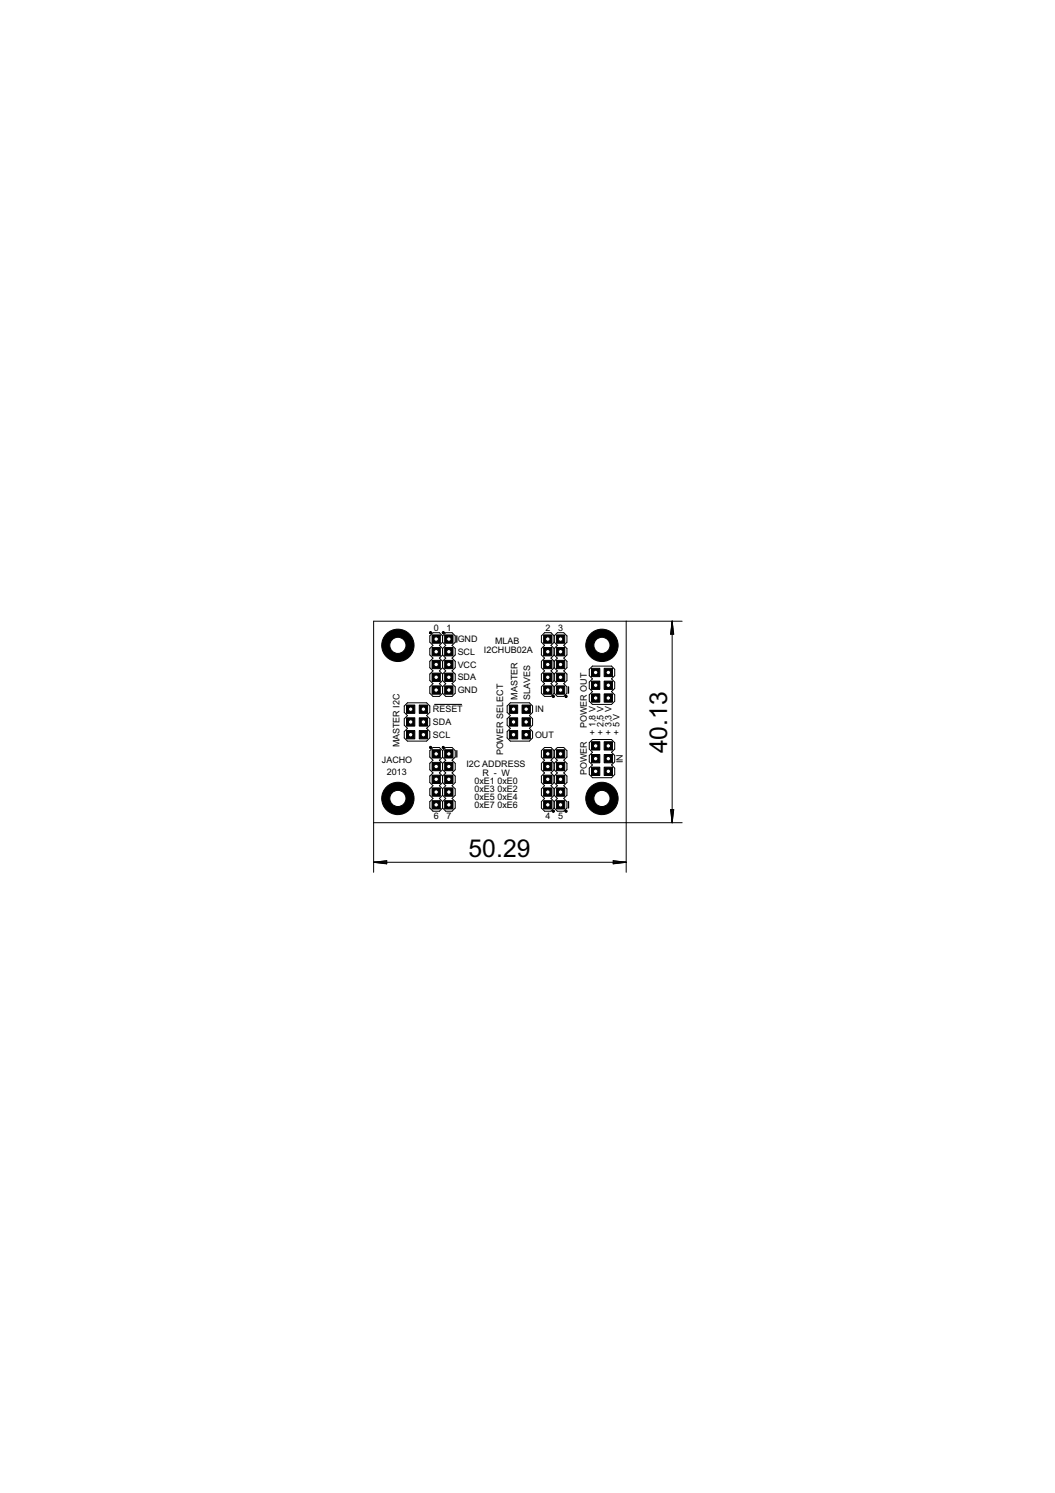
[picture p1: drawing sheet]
<svg xmlns="http://www.w3.org/2000/svg" width="210mm" height="297mm" viewBox="0 0 210 297" stroke-linecap="round" stroke-linejoin="round" font-family="sans-serif">
<path d="M86.5 140.1h5.3" fill="none" stroke="#000" stroke-width=".21"/>
<path d="M90.9 126.5v1.3M113.1 136.7v1.2M90.9 149.4v1.2M113.1 159.5v1.3" fill="none" stroke="#000" stroke-width=".25"/>
<g fill="none" stroke="#000" stroke-width=".2">
<path d="M88.1 126.5v1.3M88.1 129v1.3M88.1 131.6v1.2M88.1 134.1v1.3M88.1 136.7v1.2M88.1 127.8l-.7 .6 .7 .6M88.1 126.5l-.7-.6h-1.3l-.6 .6v1.3l.6 .6-.6 .6v1.3l.6 .6-.6 .7v1.2l.6 .7-.6 .6v1.3l.6 .6-.6 .7v1.2l.6 .7h1.3l.7-.7M88.1 130.3l.6 .6-.6 .7M88.1 126.5l.6-.6h1.2l.7 .6v1.3l-.7 .6 .7 .6v1.3l-.7 .6 .7 .7v1.2l-.7 .7 .7 .6v1.3l-.7 .6 .7 .7v1.2l-.7 .7h-1.2l-.6-.7M88.1 130.3l-.7 .6 .7 .7M88.1 132.8l.6 .7-.6 .6M88.1 132.8l-.7 .7 .7 .6"/>
<path d="M88.1 135.4l.6 .6-.6 .7M88.1 127.8l.6 .6-.6 .6M88.1 135.4l-.7 .6 .7 .7M101.5 139.8h3.8l.7 .7v1.2l-.7 .7 .7 .6v1.3l-.7 .6 .7 .6v1.3l-.7 .6h-3.8l-.6-.6v-1.3l.6-.6-.6-.6v-1.3l.6-.6-.6-.7v-1.2zM110.3 126.5l-.7-.6h-1.2l-.7 .6v1.3l.7 .6-.7 .6v1.3l.7 .6-.7 .7v1.2l.7 .7-.7 .6v1.3l.7 .6-.7 .7v1.2l.7 .7h1.2l.7-.7M110.3 126.5l.6-.6h1.3l.6 .6v1.3l-.6 .6 .6 .6v1.3l-.6 .6 .6 .7v1.2l-.6 .7 .6 .6v1.3l-.6 .6 .6 .7v1.2l-.6 .7h-1.3l-.6-.7M110.3 132.8l.6 .7-.6 .6M110.3 135.4l-.7 .6 .7 .7M110.3 130.3l.6 .6-.6 .7M110.3 132.8l-.7 .7 .7 .6M110.3 126.5v1.3M110.3 129v1.3"/>
<path d="M110.3 131.6v1.2M110.3 134.1v1.3M110.3 136.7v1.2M110.3 135.4l.6 .6-.6 .7M110.3 127.8l.6 .6-.6 .6M110.3 130.3l-.7 .6 .7 .7M110.3 127.8l-.7 .6 .7 .6M117.2 133.2l.7-.7h3.8l.6 .7v1.2l-.6 .7 .6 .6v1.3l-.6 .6 .6 .6v1.3l-.6 .6h-3.8l-.7-.6v-1.3l.7-.6-.7-.6v-1.3l.7-.6-.7-.7zM80.4 140.5l.7-.7h3.8l.6 .7v1.2l-.6 .7 .6 .6v1.3l-.6 .6 .6 .6v1.3l-.6 .6h-3.8l-.7-.6v-1.3l.7-.6-.7-.6v-1.3l.7-.6-.7-.7zM88.1 149.4v1.2M88.1 151.9v1.2M88.1 154.4v1.3"/>
<path d="M88.1 157v1.2M88.1 159.5v1.3M88.1 149.4l-.7-.7h-1.3l-.6 .7v1.2l.6 .7-.6 .6v1.2l.6 .7-.6 .6v1.3l.6 .6-.6 .7v1.2l.6 .7-.6 .6v1.3l.6 .6h1.3l.7-.6M88.1 149.4l.6-.7h1.2l.7 .7v1.2l-.7 .7 .7 .6v1.2l-.7 .7 .7 .6v1.3l-.7 .6 .7 .7v1.2l-.7 .7 .7 .6v1.3l-.7 .6h-1.2l-.6-.6M88.1 150.6l-.7 .7 .7 .6M88.1 153.1l.6 .7-.6 .6M88.1 153.1l-.7 .7 .7 .6M88.1 155.7l.6 .6-.6 .7M88.1 155.7l-.7 .6 .7 .7M88.1 158.2l.6 .7-.6 .6M88.1 158.2l-.7 .7 .7 .6M88.1 150.6l.6 .7-.6 .6"/>
<path d="M110.3 149.4l-.7-.7h-1.2l-.7 .7v1.2l.7 .7-.7 .6v1.2l.7 .7-.7 .6v1.3l.7 .6-.7 .7v1.2l.7 .7-.7 .6v1.3l.7 .6h1.2l.7-.6M110.3 149.4v1.2M110.3 151.9v1.2M110.3 154.4v1.3M110.3 157v1.2M110.3 159.5v1.3M110.3 149.4l.6-.7h1.3l.6 .7v1.2l-.6 .7 .6 .6v1.2l-.6 .7 .6 .6v1.3l-.6 .6 .6 .7v1.2l-.6 .7 .6 .6v1.3l-.6 .6h-1.3l-.6-.6M110.3 155.7l.6 .6-.6 .7M110.3 158.2l-.7 .7 .7 .6M110.3 153.1l.6 .7-.6 .6M110.3 155.7l-.7 .6 .7 .7M110.3 158.2l.6 .7-.6 .6"/>
<path d="M110.3 153.1l-.7 .7 .7 .6M110.3 150.6l-.7 .7 .7 .6M110.3 150.6l.6 .7-.6 .6M117.2 147.8l.7-.7h3.8l.6 .7v1.2l-.6 .7 .6 .6v1.3l-.6 .6 .6 .6v1.3l-.6 .6h-3.8l-.7-.6v-1.3l.7-.6-.7-.6v-1.3l.7-.6-.7-.7z"/>
</g>
<g fill="#000" stroke="#000" stroke-width=".2">
<path d="M85.5 125.7h.3l.1 .1-.1 .3-.3-.1-.1-.1 .3-.1-.1 .2-.2-.1z" fill-rule="evenodd"/>
<path d="M88 125.7h.3l.1 .1-.1 .3-.3-.1v-.1l.3-.1-.1 .2-.2-.1z" fill-rule="evenodd"/>
<path d="M109.9 138.4h.3v.3h-.3v-.1l.3-.1v.1h-.3z" fill-rule="evenodd"/>
<path d="M112.5 138.4h.2l.1 .2-.3 .1-.1-.1 .3-.1v.1h-.3z" fill-rule="evenodd"/>
<path d="M85.5 148.6l.1-.1 .3 .1-.1 .3-.3-.1-.1-.1h.3l-.1 .1-.2-.1z" fill-rule="evenodd"/>
<path d="M88 148.6l.2-.1 .2 .1-.1 .3-.3-.1v-.1h.3l-.1 .1-.2-.1z" fill-rule="evenodd"/>
<path d="M109.9 161.2h.3v.4l-.3-.1v-.1h.3l-.1 .1-.2-.1z" fill-rule="evenodd"/>
<path d="M112.5 161.2h.2l.1 .3h-.3l-.1-.1h.3l-.1 .1-.2-.1z" fill-rule="evenodd"/>
</g>
<g fill="#000" stroke="#000" stroke-width=".2">
<path d="M86 126.3h1.6v1.7h-1.6zM86.5 129.4h.5v.5h-.5zM86.5 126.9h.5v.5h-.5zM86.5 132h.5v.5h-.5zM86.5 137h.5v.5h-.5zM86.5 134.5h.5v.5h-.5zM89 129.4h.6v.5h-.6zM89 126.9h.6v.5h-.6zM89 132h.6v.5h-.6zM89 137h.6v.5h-.6zM89 134.5h.6v.5h-.6zM108.7 134.5h.5v.5h-.5z"/>
<path d="M108.7 137h.5v.5h-.5zM108.7 132h.5v.5h-.5zM108.7 126.9h.5v.5h-.5zM108.7 129.4h.5v.5h-.5zM111.3 134.5h.5v.5h-.5zM111.3 137h.5v.5h-.5zM111.3 132h.5v.5h-.5zM111.3 126.9h.5v.5h-.5zM111.3 129.4h.5v.5h-.5zM118.3 136.1h.5v.5h-.5zM118.3 133.5h.5v.5h-.5zM118.3 138.6h.5v.5h-.5z"/>
<path d="M120.8 133.5h.5v.5h-.5zM120.8 136.1h.5v.5h-.5zM120.8 138.6h.5v.5h-.5zM81.4 145.9h.6v.5h-.6zM81.4 143.4h.6v.5h-.6zM81.4 140.8h.6v.6h-.6zM84 143.4h.5v.5h-.5zM84 145.9h.5v.5h-.5zM84 140.8h.5v.6h-.5zM86.5 152.3h.5v.5h-.5zM86.5 149.7h.5v.5h-.5zM86.5 154.8h.5v.5h-.5z"/>
<path d="M86.5 159.9h.5v.5h-.5zM86.5 157.3h.5v.5h-.5zM89 152.3h.6v.5h-.6zM89 149.7h.6v.5h-.6zM89 154.8h.6v.5h-.6zM89 159.9h.6v.5h-.6zM89 157.3h.6v.5h-.6zM101.9 143.4h.5v.5h-.5zM101.9 140.8h.5v.6h-.5zM101.9 145.9h.5v.5h-.5zM104.4 140.8h.5v.6h-.5zM104.4 143.4h.5v.5h-.5z"/>
<path d="M104.4 145.9h.5v.5h-.5zM108.7 157.3h.5v.5h-.5zM108.7 159.9h.5v.5h-.5zM108.7 154.8h.5v.5h-.5zM108.7 149.7h.5v.5h-.5zM108.7 152.3h.5v.5h-.5zM111.3 157.3h.5v.5h-.5zM111.3 159.9h.5v.5h-.5zM111.3 154.8h.5v.5h-.5zM111.3 149.7h.5v.5h-.5zM111.3 152.3h.5v.5h-.5zM118.3 150.7h.5v.5h-.5z"/>
<path d="M118.3 148.1h.5v.6h-.5zM118.3 153.2h.5v.5h-.5zM120.8 148.1h.5v.6h-.5zM120.8 150.7h.5v.5h-.5zM120.8 153.2h.5v.5h-.5z"/>
</g>
<circle cx="86.8" cy="127.1" r=".44" fill="#fff" stroke="#000" stroke-width=".2"/>
<path d="M86 128.8h1.6v1.7h-1.6z" fill="#000" stroke="#000" stroke-width=".2"/>
<circle cx="86.8" cy="129.7" r=".44" fill="#fff" stroke="#000" stroke-width=".2"/>
<path d="M86 131.4h1.6v1.6h-1.6z" fill="#000" stroke="#000" stroke-width=".2"/>
<circle cx="86.8" cy="132.2" r=".44" fill="#fff" stroke="#000" stroke-width=".2"/>
<path d="M86 133.9h1.6v1.7h-1.6z" fill="#000" stroke="#000" stroke-width=".2"/>
<circle cx="86.8" cy="134.7" r=".44" fill="#fff" stroke="#000" stroke-width=".2"/>
<path d="M86 136.5h1.6v1.6h-1.6z" fill="#000" stroke="#000" stroke-width=".2"/>
<circle cx="86.8" cy="137.3" r=".44" fill="#fff" stroke="#000" stroke-width=".2"/>
<path d="M88.5 126.3h1.6v1.7h-1.6z" fill="#000" stroke="#000" stroke-width=".2"/>
<circle cx="89.3" cy="127.1" r=".44" fill="#fff" stroke="#000" stroke-width=".2"/>
<path d="M88.5 128.8h1.6v1.7h-1.6z" fill="#000" stroke="#000" stroke-width=".2"/>
<circle cx="89.3" cy="129.7" r=".44" fill="#fff" stroke="#000" stroke-width=".2"/>
<path d="M88.5 131.4h1.6v1.6h-1.6z" fill="#000" stroke="#000" stroke-width=".2"/>
<circle cx="89.3" cy="132.2" r=".44" fill="#fff" stroke="#000" stroke-width=".2"/>
<path d="M88.5 133.9h1.6v1.7h-1.6z" fill="#000" stroke="#000" stroke-width=".2"/>
<circle cx="89.3" cy="134.7" r=".44" fill="#fff" stroke="#000" stroke-width=".2"/>
<path d="M88.5 136.5h1.6v1.6h-1.6z" fill="#000" stroke="#000" stroke-width=".2"/>
<circle cx="89.3" cy="137.3" r=".44" fill="#fff" stroke="#000" stroke-width=".2"/>
<path d="M108.2 136.5h1.6v1.6h-1.6z" fill="#000" stroke="#000" stroke-width=".2"/>
<circle cx="109" cy="137.3" r=".44" fill="#fff" stroke="#000" stroke-width=".2"/>
<path d="M108.2 133.9h1.6v1.7h-1.6z" fill="#000" stroke="#000" stroke-width=".2"/>
<circle cx="109" cy="134.7" r=".44" fill="#fff" stroke="#000" stroke-width=".2"/>
<path d="M108.2 131.4h1.6v1.6h-1.6z" fill="#000" stroke="#000" stroke-width=".2"/>
<circle cx="109" cy="132.2" r=".44" fill="#fff" stroke="#000" stroke-width=".2"/>
<path d="M108.2 128.8h1.6v1.7h-1.6z" fill="#000" stroke="#000" stroke-width=".2"/>
<circle cx="109" cy="129.7" r=".44" fill="#fff" stroke="#000" stroke-width=".2"/>
<path d="M108.2 126.3h1.6v1.7h-1.6z" fill="#000" stroke="#000" stroke-width=".2"/>
<circle cx="109" cy="127.1" r=".44" fill="#fff" stroke="#000" stroke-width=".2"/>
<path d="M110.7 136.5h1.7v1.6h-1.7z" fill="#000" stroke="#000" stroke-width=".2"/>
<circle cx="111.5" cy="137.3" r=".44" fill="#fff" stroke="#000" stroke-width=".2"/>
<path d="M110.7 133.9h1.7v1.7h-1.7z" fill="#000" stroke="#000" stroke-width=".2"/>
<circle cx="111.5" cy="134.7" r=".44" fill="#fff" stroke="#000" stroke-width=".2"/>
<path d="M110.7 131.4h1.7v1.6h-1.7z" fill="#000" stroke="#000" stroke-width=".2"/>
<circle cx="111.5" cy="132.2" r=".44" fill="#fff" stroke="#000" stroke-width=".2"/>
<path d="M110.7 128.8h1.7v1.7h-1.7z" fill="#000" stroke="#000" stroke-width=".2"/>
<circle cx="111.5" cy="129.7" r=".44" fill="#fff" stroke="#000" stroke-width=".2"/>
<path d="M110.7 126.3h1.7v1.7h-1.7z" fill="#000" stroke="#000" stroke-width=".2"/>
<circle cx="111.5" cy="127.1" r=".44" fill="#fff" stroke="#000" stroke-width=".2"/>
<path d="M108.2 159.3h1.6v1.7h-1.6z" fill="#000" stroke="#000" stroke-width=".2"/>
<circle cx="109" cy="160.1" r=".44" fill="#fff" stroke="#000" stroke-width=".2"/>
<path d="M108.2 156.8h1.6v1.6h-1.6z" fill="#000" stroke="#000" stroke-width=".2"/>
<circle cx="109" cy="157.6" r=".44" fill="#fff" stroke="#000" stroke-width=".2"/>
<path d="M108.2 154.2h1.6v1.7h-1.6z" fill="#000" stroke="#000" stroke-width=".2"/>
<circle cx="109" cy="155" r=".44" fill="#fff" stroke="#000" stroke-width=".2"/>
<path d="M108.2 151.7h1.6v1.6h-1.6z" fill="#000" stroke="#000" stroke-width=".2"/>
<circle cx="109" cy="152.5" r=".44" fill="#fff" stroke="#000" stroke-width=".2"/>
<path d="M108.2 149.2h1.6v1.6h-1.6z" fill="#000" stroke="#000" stroke-width=".2"/>
<circle cx="109" cy="150" r=".44" fill="#fff" stroke="#000" stroke-width=".2"/>
<path d="M110.7 159.3h1.7v1.7h-1.7z" fill="#000" stroke="#000" stroke-width=".2"/>
<circle cx="111.5" cy="160.1" r=".44" fill="#fff" stroke="#000" stroke-width=".2"/>
<path d="M110.7 156.8h1.7v1.6h-1.7z" fill="#000" stroke="#000" stroke-width=".2"/>
<circle cx="111.5" cy="157.6" r=".44" fill="#fff" stroke="#000" stroke-width=".2"/>
<path d="M110.7 154.2h1.7v1.7h-1.7z" fill="#000" stroke="#000" stroke-width=".2"/>
<circle cx="111.5" cy="155" r=".44" fill="#fff" stroke="#000" stroke-width=".2"/>
<path d="M110.7 151.7h1.7v1.6h-1.7z" fill="#000" stroke="#000" stroke-width=".2"/>
<circle cx="111.5" cy="152.5" r=".44" fill="#fff" stroke="#000" stroke-width=".2"/>
<path d="M110.7 149.2h1.7v1.6h-1.7z" fill="#000" stroke="#000" stroke-width=".2"/>
<circle cx="111.5" cy="150" r=".44" fill="#fff" stroke="#000" stroke-width=".2"/>
<path d="M86 149.2h1.6v1.6h-1.6z" fill="#000" stroke="#000" stroke-width=".2"/>
<circle cx="86.8" cy="150" r=".44" fill="#fff" stroke="#000" stroke-width=".2"/>
<path d="M86 151.7h1.6v1.6h-1.6z" fill="#000" stroke="#000" stroke-width=".2"/>
<circle cx="86.8" cy="152.5" r=".44" fill="#fff" stroke="#000" stroke-width=".2"/>
<path d="M86 154.2h1.6v1.7h-1.6z" fill="#000" stroke="#000" stroke-width=".2"/>
<circle cx="86.8" cy="155" r=".44" fill="#fff" stroke="#000" stroke-width=".2"/>
<path d="M86 156.8h1.6v1.6h-1.6z" fill="#000" stroke="#000" stroke-width=".2"/>
<circle cx="86.8" cy="157.6" r=".44" fill="#fff" stroke="#000" stroke-width=".2"/>
<path d="M86 159.3h1.6v1.7h-1.6z" fill="#000" stroke="#000" stroke-width=".2"/>
<circle cx="86.8" cy="160.1" r=".44" fill="#fff" stroke="#000" stroke-width=".2"/>
<path d="M88.5 149.2h1.6v1.6h-1.6z" fill="#000" stroke="#000" stroke-width=".2"/>
<circle cx="89.3" cy="150" r=".44" fill="#fff" stroke="#000" stroke-width=".2"/>
<path d="M88.5 151.7h1.6v1.6h-1.6z" fill="#000" stroke="#000" stroke-width=".2"/>
<circle cx="89.3" cy="152.5" r=".44" fill="#fff" stroke="#000" stroke-width=".2"/>
<path d="M88.5 154.2h1.6v1.7h-1.6z" fill="#000" stroke="#000" stroke-width=".2"/>
<circle cx="89.3" cy="155" r=".44" fill="#fff" stroke="#000" stroke-width=".2"/>
<path d="M88.5 156.8h1.6v1.6h-1.6z" fill="#000" stroke="#000" stroke-width=".2"/>
<circle cx="89.3" cy="157.6" r=".44" fill="#fff" stroke="#000" stroke-width=".2"/>
<path d="M88.5 159.3h1.6v1.7h-1.6z" fill="#000" stroke="#000" stroke-width=".2"/>
<circle cx="89.3" cy="160.1" r=".44" fill="#fff" stroke="#000" stroke-width=".2"/>
<path d="M83.4 145.4h1.7v1.6h-1.7z" fill="#000" stroke="#000" stroke-width=".2"/>
<circle cx="84.2" cy="146.2" r=".44" fill="#fff" stroke="#000" stroke-width=".2"/>
<path d="M83.4 142.8h1.7v1.7h-1.7z" fill="#000" stroke="#000" stroke-width=".2"/>
<circle cx="84.2" cy="143.6" r=".44" fill="#fff" stroke="#000" stroke-width=".2"/>
<path d="M83.4 140.3h1.7v1.6h-1.7z" fill="#000" stroke="#000" stroke-width=".2"/>
<circle cx="84.2" cy="141.1" r=".44" fill="#fff" stroke="#000" stroke-width=".2"/>
<path d="M80.9 145.4h1.6v1.6h-1.6z" fill="#000" stroke="#000" stroke-width=".2"/>
<circle cx="81.7" cy="146.2" r=".44" fill="#fff" stroke="#000" stroke-width=".2"/>
<path d="M80.9 142.8h1.6v1.7h-1.6z" fill="#000" stroke="#000" stroke-width=".2"/>
<circle cx="81.7" cy="143.6" r=".44" fill="#fff" stroke="#000" stroke-width=".2"/>
<path d="M80.9 140.3h1.6v1.6h-1.6z" fill="#000" stroke="#000" stroke-width=".2"/>
<circle cx="81.7" cy="141.1" r=".44" fill="#fff" stroke="#000" stroke-width=".2"/>
<path d="M117.7 147.6h1.6v1.6h-1.6z" fill="#000" stroke="#000" stroke-width=".2"/>
<circle cx="118.5" cy="148.4" r=".44" fill="#fff" stroke="#000" stroke-width=".2"/>
<path d="M117.7 150.1h1.6v1.7h-1.6z" fill="#000" stroke="#000" stroke-width=".2"/>
<circle cx="118.5" cy="150.9" r=".44" fill="#fff" stroke="#000" stroke-width=".2"/>
<path d="M117.7 152.6h1.6v1.7h-1.6z" fill="#000" stroke="#000" stroke-width=".2"/>
<circle cx="118.5" cy="153.5" r=".44" fill="#fff" stroke="#000" stroke-width=".2"/>
<path d="M120.2 147.6h1.7v1.6h-1.7z" fill="#000" stroke="#000" stroke-width=".2"/>
<circle cx="121" cy="148.4" r=".44" fill="#fff" stroke="#000" stroke-width=".2"/>
<path d="M120.2 150.1h1.7v1.7h-1.7z" fill="#000" stroke="#000" stroke-width=".2"/>
<circle cx="121" cy="150.9" r=".44" fill="#fff" stroke="#000" stroke-width=".2"/>
<path d="M120.2 152.6h1.7v1.7h-1.7z" fill="#000" stroke="#000" stroke-width=".2"/>
<circle cx="121" cy="153.5" r=".44" fill="#fff" stroke="#000" stroke-width=".2"/>
<circle cx="79.2" cy="158.9" r="3.2" fill="#000" stroke="#000" stroke-width=".2"/>
<circle cx="79.2" cy="158.9" r="1.61" fill="#fff" stroke="#000" stroke-width=".2"/>
<circle cx="79.2" cy="128.4" r="3.2" fill="#000" stroke="#000" stroke-width=".2"/>
<circle cx="79.2" cy="128.4" r="1.61" fill="#fff" stroke="#000" stroke-width=".2"/>
<circle cx="119.8" cy="158.9" r="3.2" fill="#000" stroke="#000" stroke-width=".2"/>
<circle cx="119.8" cy="158.9" r="1.61" fill="#fff" stroke="#000" stroke-width=".2"/>
<circle cx="119.8" cy="128.4" r="3.2" fill="#000" stroke="#000" stroke-width=".2"/>
<circle cx="119.8" cy="128.4" r="1.61" fill="#fff" stroke="#000" stroke-width=".2"/>
<path d="M117.7 133h1.6v1.6h-1.6z" fill="#000" stroke="#000" stroke-width=".2"/>
<circle cx="118.5" cy="133.8" r=".44" fill="#fff" stroke="#000" stroke-width=".2"/>
<path d="M117.7 135.5h1.6v1.7h-1.6z" fill="#000" stroke="#000" stroke-width=".2"/>
<circle cx="118.5" cy="136.3" r=".44" fill="#fff" stroke="#000" stroke-width=".2"/>
<path d="M117.7 138h1.6v1.7h-1.6z" fill="#000" stroke="#000" stroke-width=".2"/>
<circle cx="118.5" cy="138.9" r=".44" fill="#fff" stroke="#000" stroke-width=".2"/>
<path d="M120.2 133h1.7v1.6h-1.7z" fill="#000" stroke="#000" stroke-width=".2"/>
<circle cx="121" cy="133.8" r=".44" fill="#fff" stroke="#000" stroke-width=".2"/>
<path d="M120.2 135.5h1.7v1.7h-1.7z" fill="#000" stroke="#000" stroke-width=".2"/>
<circle cx="121" cy="136.3" r=".44" fill="#fff" stroke="#000" stroke-width=".2"/>
<path d="M120.2 138h1.7v1.7h-1.7z" fill="#000" stroke="#000" stroke-width=".2"/>
<circle cx="121" cy="138.9" r=".44" fill="#fff" stroke="#000" stroke-width=".2"/>
<path d="M101.3 140.3h1.7v1.6h-1.7z" fill="#000" stroke="#000" stroke-width=".2"/>
<circle cx="102.2" cy="141.1" r=".44" fill="#fff" stroke="#000" stroke-width=".2"/>
<path d="M101.3 142.8h1.7v1.7h-1.7z" fill="#000" stroke="#000" stroke-width=".2"/>
<circle cx="102.2" cy="143.6" r=".44" fill="#fff" stroke="#000" stroke-width=".2"/>
<path d="M101.3 145.4h1.7v1.6h-1.7z" fill="#000" stroke="#000" stroke-width=".2"/>
<circle cx="102.2" cy="146.2" r=".44" fill="#fff" stroke="#000" stroke-width=".2"/>
<path d="M103.9 140.3h1.6v1.6h-1.6z" fill="#000" stroke="#000" stroke-width=".2"/>
<circle cx="104.7" cy="141.1" r=".44" fill="#fff" stroke="#000" stroke-width=".2"/>
<path d="M103.9 142.8h1.6v1.7h-1.6z" fill="#000" stroke="#000" stroke-width=".2"/>
<circle cx="104.7" cy="143.6" r=".44" fill="#fff" stroke="#000" stroke-width=".2"/>
<path d="M103.9 145.4h1.6v1.6h-1.6z" fill="#000" stroke="#000" stroke-width=".2"/>
<circle cx="104.7" cy="146.2" r=".44" fill="#fff" stroke="#000" stroke-width=".2"/>
<g fill="none" stroke="#000" stroke-width=".2">
<path d="M124.6 123.6v49.9M133.7 123.6v40.1M133.7 123.6l.3 2.6h-.6zM133.7 123.6l-.1 2.6M133.7 123.6l.2 2.6M133.7 123.6l-.2 2.6M133.7 123.6l.3 2.6M135.7 123.6h-61.4v49.9M74.3 163.7h61.4M74.3 171.6h50.3M74.3 171.6l2.6-.4v.7zM74.3 171.6l2.6 .1"/>
<path d="M74.3 171.6l2.6 .2M76.9 171.4l-2.6 .2M76.9 171.3l-2.6 .3M122 171.2l2.6 .4-2.6 .3zM122 171.4l2.6 .2M122 171.3l2.6 .3M124.6 171.6l-2.6 .1M124.6 171.6l-2.6 .2M133.4 161.1h.6l-.3 2.6zM133.5 161.1l.2 2.6M133.6 161.1l.1 2.6M133.9 161.1l-.2 2.6"/>
<path d="M134 161.1l-.3 2.6"/>
</g>
<g font-size="5.5">
<text x="132.7" y="149.9" transform="rotate(-90 132.7 149.9)">40.13</text>
<text x="93.2" y="170.6">50.29</text>
</g>
<g font-size="2">
<text x="86.3" y="125.6">0</text>
<text x="88.8" y="125.6">1</text>
<text x="108.5" y="125.6">2</text>
<text x="111" y="125.6">3</text>
<text x="91.1" y="127.8">GND</text>
<text x="91.1" y="130.3">SCL</text>
<text x="96.3" y="130">I2CHUB02A</text>
<text x="98.5" y="128.1">MLAB</text>
<text x="91.1" y="132.8">VCC</text>
<text x="91.1" y="135.4">SDA</text>
<text x="91.1" y="137.9">GND</text>
<text x="86.1" y="141.7">RESET</text>
<text x="103" y="139.2" transform="rotate(-90 103 139.2)">MASTER</text>
<text x="105.5" y="139.2" transform="rotate(-90 105.5 139.2)">SLAVES</text>
<text x="106.4" y="141.7">IN</text>
<text x="79.5" y="148.7" transform="rotate(-90 79.5 148.7)">MASTER I2C</text>
<text x="86.1" y="144.3">SDA</text>
<text x="86.1" y="146.8">SCL</text>
<text x="106.4" y="146.8">OUT</text>
<text x="116.8" y="144.9" transform="rotate(-90 116.8 144.9)">POWER OUT</text>
<text x="118.5" y="146.2" transform="rotate(-90 118.5 146.2)">+ 1,8 V</text>
<text x="120.1" y="146.2" transform="rotate(-90 120.1 146.2)">+ 2,5 V</text>
<text x="121.7" y="146.2" transform="rotate(-90 121.7 146.2)">+ 3,3 V</text>
<text x="123.3" y="146.2" transform="rotate(-90 123.3 146.2)">+ 5 V</text>
<text x="76" y="151.9">JACHO</text>
<text x="76.9" y="154.1">2013</text>
<text x="92.8" y="152.5">I2C ADDRESS</text>
<text x="96" y="154.4">R - W</text>
<text x="100.1" y="150.3" transform="rotate(-90 100.1 150.3)">POWER SELECT</text>
<text x="116.8" y="154.3" transform="rotate(-90 116.8 154.3)">POWER</text>
<text x="123.9" y="151.9" transform="rotate(-90 123.9 151.9)">IN</text>
<text x="94.4" y="156">0xE1</text>
<text x="94.4" y="157.6">0xE3</text>
<text x="94.4" y="159.2">0xE5</text>
<text x="94.4" y="160.8">0xE7</text>
<text x="99" y="156">0xE0</text>
<text x="99" y="157.6">0xE2</text>
<text x="99" y="159.2">0xE4</text>
<text x="99" y="160.8">0xE6</text>
<text x="86.3" y="163">6</text>
<text x="88.8" y="163">7</text>
<text x="108.5" y="163">4</text>
<text x="111" y="163">5</text>
</g>
</svg>
